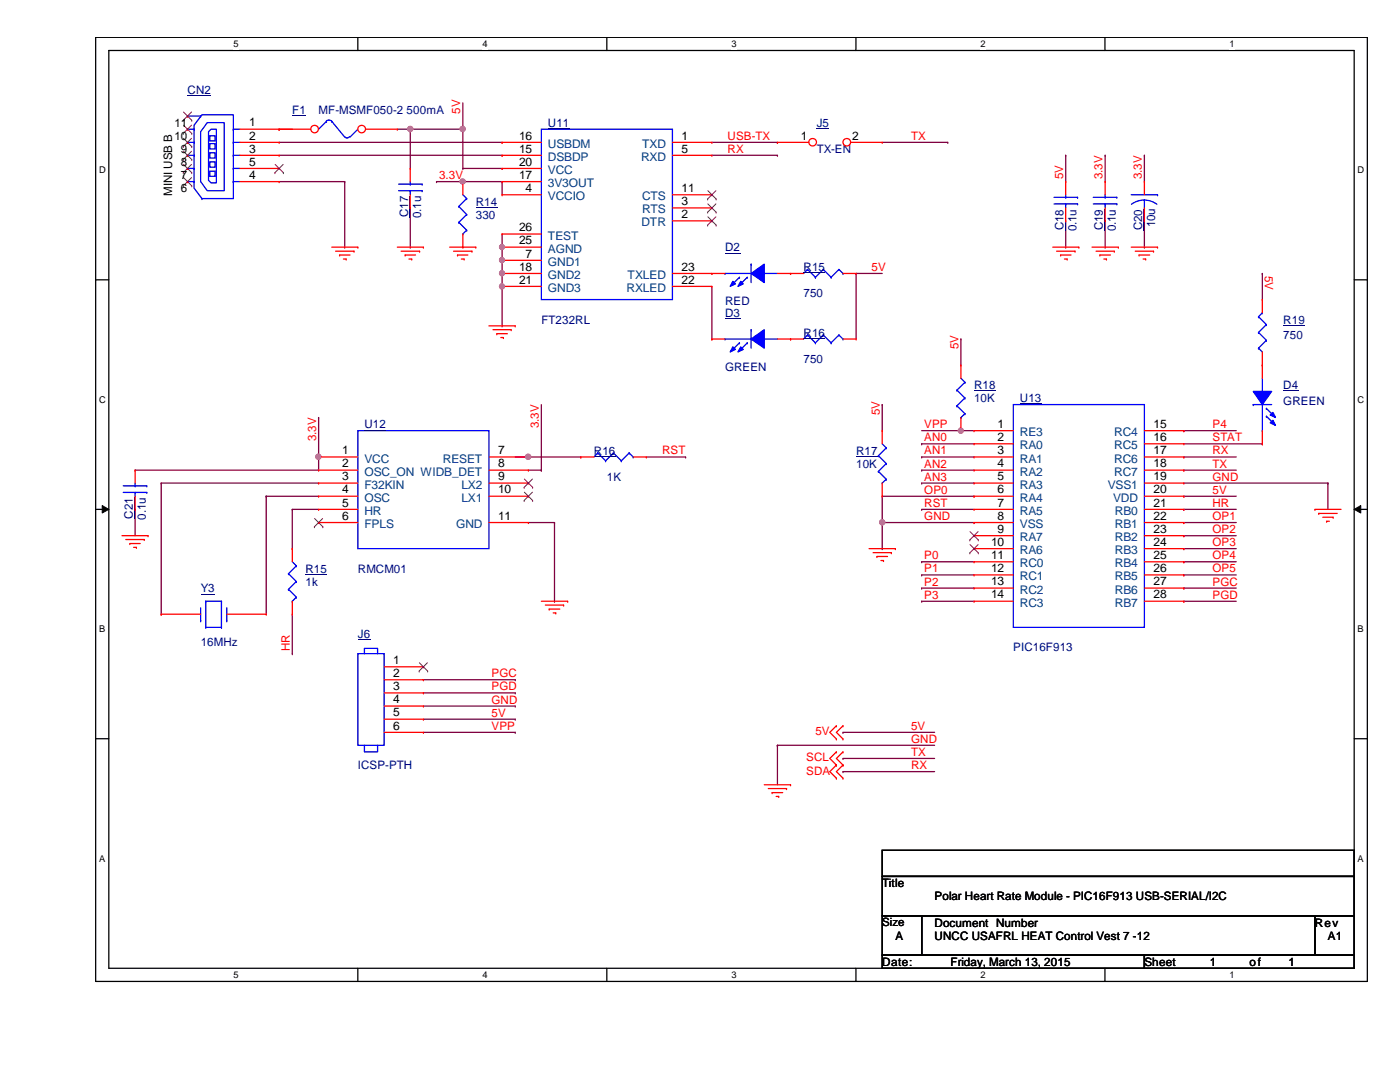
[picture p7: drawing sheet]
<svg xmlns="http://www.w3.org/2000/svg" width="279mm" height="216mm" viewBox="0 0 279 216" stroke-linecap="round" stroke-linejoin="round" font-family="sans-serif">
<path d="M19.1 7.5h253.8v188.3h-253.8zM21.7 10.1h248.6v183.1h-248.6z" fill="none" stroke="#000" stroke-width=".25"/>
<g fill="#fff">
<path d="M46.6 7.7h1v2.1h-1z"/>
<path d="M46.6 193.5h1v2.1h-1z"/>
</g>
<path d="M71.4 7.5v2.6M71.4 193.2v2.6" fill="none" stroke="#000" stroke-width=".25"/>
<g fill="#fff">
<path d="M96.3 7.7h1v2.1h-1z"/>
<path d="M96.3 193.5h1v2.1h-1z"/>
</g>
<path d="M121.1 7.5v2.6M121.1 193.2v2.6" fill="none" stroke="#000" stroke-width=".25"/>
<g fill="#fff">
<path d="M146 7.7h1v2.1h-1z"/>
<path d="M146 193.5h1v2.1h-1z"/>
</g>
<path d="M170.8 7.5v2.6M170.8 193.2v2.6" fill="none" stroke="#000" stroke-width=".25"/>
<g fill="#fff">
<path d="M195.7 7.7h1v2.1h-1z"/>
<path d="M195.7 193.5h1v2.1h-1z"/>
</g>
<path d="M220.5 7.5v2.6M220.5 193.2v2.6" fill="none" stroke="#000" stroke-width=".25"/>
<g fill="#fff">
<path d="M245.4 7.7h1v2.1h-1z"/>
<path d="M245.4 193.5h1v2.1h-1z"/>
<path d="M19.8 32.9h1.3v2.1h-1.3z"/>
<path d="M270.9 32.9h1.3v2.1h-1.3z"/>
<path d="M19.8 78.7h1.3v2.1h-1.3z"/>
<path d="M270.9 78.7h1.3v2.1h-1.3z"/>
</g>
<path d="M19.1 55.8h2.6M270.3 55.8h2.6" fill="none" stroke="#000" stroke-width=".25"/>
<g fill="#fff">
<path d="M19.8 124.5h1.2v2.1h-1.2z"/>
<path d="M270.9 124.5h1.3v2.1h-1.3z"/>
</g>
<path d="M19.1 101.6h2.6M270.3 101.6h2.6" fill="none" stroke="#000" stroke-width=".25"/>
<path d="M20.4 100.9l1.3 .7-1.3 .8zM270.3 101.6l1.3-.7v1.5z" fill="#000"/>
<path d="M20.4 100.9l1.3 .7-1.3 .8zM270.3 101.6l1.3-.7v1.5z" fill="none" stroke="#000" stroke-width=".2"/>
<g fill="#fff">
<path d="M19.8 170.3h1.2v2h-1.2z"/>
<path d="M270.9 170.3h1.3v2h-1.3z"/>
</g>
<path d="M19.1 147.4h2.6M270.3 147.4h2.6" fill="none" stroke="#000" stroke-width=".25"/>
<g fill="none" stroke="#800040" stroke-width=".25">
<path d="M55.7 36.2h13.1M55.7 28.4h44.5M55.7 31h44.5M68.8 36.2h.1M68.8 36.2v13.1M79.3 25.8h13.1M81.9 25.8h.1M92.4 25.8h.1M92.4 36.2h7.8M100.2 28.4h.1M100.2 31h.1M100.2 36.2h.1"/>
<path d="M100.2 36.2v2.7M68.8 49.3h.1"/>
</g>
<circle cx="81.9" cy="25.7" r=".51" fill="#f0f"/>
<circle cx="81.9" cy="25.7" r=".51" fill="none" stroke="#f0f" stroke-width=".25"/>
<circle cx="92.3" cy="25.7" r=".51" fill="#f0f"/>
<circle cx="92.3" cy="25.7" r=".51" fill="none" stroke="#f0f" stroke-width=".25"/>
<g fill="none" stroke="#800040" stroke-width=".25">
<path d="M55.7 25.8h.1M55.7 25.8h2.6M81.9 25.8h.1M81.9 25.8v7.8M92.4 33.6h.1M92.4 25.8h.1M92.4 20.5v13.1M92.4 33.6h7.8M100.2 33.6h.1M81.9 49.3h.1M81.9 41.5v7.8M100.2 49.3h.1"/>
<path d="M100.2 46.7v2.6"/>
</g>
<circle cx="100.2" cy="49.3" r=".49" fill="#f0f"/>
<circle cx="100.2" cy="49.3" r=".49" fill="none" stroke="#f0f" stroke-width=".25"/>
<path d="M100.2 51.9h.1M100.2 54.6h.1M100.2 49.3v5.3" fill="none" stroke="#800040" stroke-width=".25"/>
<circle cx="100.2" cy="51.9" r=".5" fill="#f0f"/>
<circle cx="100.2" cy="51.9" r=".5" fill="none" stroke="#f0f" stroke-width=".25"/>
<path d="M100.2 57.1h.1M100.2 54.6v2.5" fill="none" stroke="#800040" stroke-width=".25"/>
<circle cx="100.2" cy="54.5" r=".5" fill="#f0f"/>
<circle cx="100.2" cy="54.5" r=".5" fill="none" stroke="#f0f" stroke-width=".25"/>
<circle cx="100.2" cy="57.1" r=".5" fill="#f0f"/>
<circle cx="100.2" cy="57.1" r=".5" fill="none" stroke="#f0f" stroke-width=".25"/>
<path d="M87.1 36.2h.1M87.1 36.2h5.3M100.2 57.1v7.9M100.2 65h.1" fill="none" stroke="#800040" stroke-width=".25"/>
<circle cx="92.3" cy="36.2" r=".5" fill="#f0f"/>
<circle cx="92.3" cy="36.2" r=".5" fill="none" stroke="#f0f" stroke-width=".25"/>
<g fill="none" stroke="#800040" stroke-width=".25">
<path d="M142.1 31h13.1M142.1 28.4h13.1M155.2 31h.1M155.2 28.4h.1M176.1 28.4h13M189.1 28.4h.1M212.7 31h.1M212.7 31v5.2M220.6 31h.1M220.6 31v5.2M228.4 31h.1M228.4 31v5.2"/>
<path d="M142.1 57.1v10.5M170.9 54.6h.1M170.9 54.6h5.2M170.9 54.6v13M212.7 49.3h.1M212.7 44.1v5.2M220.6 49.3h.1M220.6 44.1v5.2M228.4 49.3h.1M228.4 44.1v5.2M142.1 67.6h.1M63.6 91.2h.1"/>
<path d="M63.6 91.2v2.6"/>
</g>
<circle cx="63.5" cy="91.1" r=".51" fill="#f0f"/>
<circle cx="63.5" cy="91.1" r=".51" fill="none" stroke="#f0f" stroke-width=".25"/>
<g fill="none" stroke="#800040" stroke-width=".25">
<path d="M27 93.8h.1M27 93.8h36.6M32.2 96.4h.1M32.2 96.4h31.4M32.2 96.4v26.2M53.1 99h.1M53.1 99h10.5M53.1 99v23.6M63.6 83.3h.1M63.6 83.3v7.9M102.8 91.2h2.7M105.5 91.2h.1"/>
<path d="M105.5 93.8h2.5M108 93.8h.1M108 80.7v13.1M27 101.6h.1M27 101.6v5.3M58.3 101.6h.1M58.3 109.5h.1M58.3 101.6h5.3M58.3 101.6v7.9M32.2 122.6h.1M58.3 130.4h.1M58.3 122.6v7.8"/>
</g>
<circle cx="105.4" cy="91.1" r=".51" fill="#f0f"/>
<circle cx="105.4" cy="91.1" r=".51" fill="none" stroke="#f0f" stroke-width=".25"/>
<path d="M105.5 91.2h10.4M115.9 91.2h.1M129 91.2h7.8M136.8 91.2h.1M183.9 88.6h.1M183.9 88.6h10.5M183.9 85.9h7.9M191.8 85.9h.1M105.5 104.3h5.2M110.7 104.3h.1M110.7 120h.1M110.7 104.3v15.7" fill="none" stroke="#800040" stroke-width=".25"/>
<circle cx="191.7" cy="85.9" r=".5" fill="#f0f"/>
<circle cx="191.7" cy="85.9" r=".5" fill="none" stroke="#f0f" stroke-width=".25"/>
<g fill="none" stroke="#800040" stroke-width=".25">
<path d="M251.9 54.6h.1M251.9 54.6v5.2M191.8 67.6h.1M191.8 67.6v5.3M176.1 80.7h.1M176.1 80.7v5.2M183.9 91.2h.1M183.9 93.8h.1M183.9 96.4h.1M183.9 91.2h10.5M183.9 93.8h10.5M183.9 96.4h10.5"/>
<path d="M191.8 85.9h.1M191.8 85.9h2.6M194.4 99h.1M194.4 99h-18.3v10.5M236.3 99h.1M236.3 85.9h.1M236.3 91.2h.1M236.3 93.8h.1M236.3 91.2h10.4M236.3 93.8h10.4M236.3 96.4h28.7M236.3 99h10.4"/>
<path d="M236.3 85.9h10.4M236.3 88.6h15.6M251.9 88.6h.1M265 96.4h.1M265 96.4v5.2M176.1 109.5h.1M176.1 104.3h.1M176.1 104.3h18.3M183.9 101.6h.1M183.9 112.1h.1M183.9 114.7h.1M183.9 117.3h.1"/>
<path d="M183.9 120h.1M183.9 101.6h10.5M183.9 112.1h10.5M183.9 114.7h10.5M183.9 117.3h10.5M183.9 120h10.5M194.4 104.3h.1M236.3 120h.1M236.3 117.3h.1M236.3 114.7h.1M236.3 112.1h.1M236.3 109.5h.1"/>
<path d="M236.3 106.9h.1M236.3 104.3h.1M236.3 101.6h.1M236.3 101.6h10.4M236.3 104.3h10.4M236.3 112.1h10.4M236.3 114.7h10.4M236.3 117.3h10.4M236.3 120h10.4M236.3 109.5h10.4M236.3 106.9h10.4M84.5 138.3h18.3"/>
<path d="M84.5 135.6h18.3M102.8 138.3h.1M102.8 135.6h.1M84.5 146.1h18.3M84.5 143.5h18.3M84.5 140.9h18.3M102.8 146.1h.1M102.8 143.5h.1M102.8 140.9h.1M155.2 148.7h.1M155.2 148.7h31.3M168.2 146.1h.1"/>
<path d="M168.2 151.3h.1M168.2 154h.1M168.2 146.1h18.3M168.2 151.3h18.3M168.2 154h18.3"/>
</g>
<circle cx="176.1" cy="104.2" r=".51" fill="#f0f"/>
<circle cx="176.1" cy="104.2" r=".51" fill="none" stroke="#f0f" stroke-width=".25"/>
<path d="M155.2 148.7h.1M155.2 148.7v7.9" fill="none" stroke="#800040" stroke-width=".25"/>
<g fill="none" stroke="#f00" stroke-width=".25">
<path d="M81.9 33.6h.1M81.9 33.6v2.6M81.9 38.9v2.6M66.2 49.3h5.2M67 50.1h3.7M67.8 50.9h.1M67.8 50.9h2.1M68.5 51.7h.6M69.1 51.7h.1M70.7 50.1h.1M71.4 49.3h.1M79.3 49.3h5.2"/>
<path d="M80.1 50.1h3.6M80.9 50.9h.1M80.9 50.9h2M81.6 51.7h.6M81.9 41.5h.1M82.2 51.7h.1M83.7 50.1h.1M84.5 49.3h.1M89.7 49.3h5.3M90.5 50.1h3.7M91.3 50.9h.1M91.3 50.9h2.1"/>
<path d="M92.1 51.7h.5M92.6 51.7h.1M94.2 50.1h.1M95 49.3h.1M210.1 49.3h5.2M210.9 50.1h3.6M211.7 50.9h.1M211.7 50.9h2M212.4 51.7h.6M213 51.7h.1M214.5 50.1h.1M215.3 49.3h.1"/>
<path d="M217.9 49.3h5.3M218.7 50.1h3.7M219.5 50.9h.1M219.5 50.9h2.1M220.3 51.7h.5M220.8 51.7h.1M222.4 50.1h.1M223.2 49.3h.1M225.8 49.3h5.2M226.6 50.1h3.6M227.3 50.9h.1M227.3 50.9h2.1"/>
<path d="M228.1 51.7h.5M228.6 51.7h.1M230.2 50.1h.1M231 49.3h.1M97.6 65h5.2M98.4 65.8h3.6M99.1 66.6h.1M99.1 66.6h2.2M99.9 67.4h.6M100.5 67.4h.1M102 65.8h.1M102.8 65h.1"/>
<path d="M176.1 85.9h.1M176.1 99h.1M176.1 85.9v2.7M176.1 96.4v2.6M24.3 106.9h5.2M25.1 107.7h3.7M25.9 108.5h.1M25.9 108.5h2.1M26.7 109.2h.5M27.2 109.2h.1M28.8 107.7h.1M29.5 106.9h.1"/>
<path d="M108 120h5.3M113.3 120h.1M173.4 109.5h5.3M174.2 110.3h3.7M175 111h.1M175 111h2.1M175.8 111.8h.5M176.3 111.8h.1M177.9 110.3h.1M178.7 109.5h.1M262.4 101.6h.1M262.4 101.6h5.2"/>
<path d="M263.2 102.4h.1M263.2 102.4h3.7M264 103.2h2.1M264.8 104h.1M264.8 104h.5M266.1 103.2h.1M108.8 120.7h3.7M109.6 121.5h.1M109.6 121.5h2.1M110.4 122.3h.5M110.9 122.3h.1M112.5 120.7h.1"/>
<path d="M152.5 156.6h5.3M153.3 157.4h3.7M154.1 158.2h.1M154.1 158.2h2.1M154.9 158.9h.5M155.4 158.9h.1M157 157.4h.1M157.8 156.6h.1M166.9 144.8h.1M166.9 147.4h.1M166.9 150h.1M166.9 152.7h.1"/>
<path d="M166.9 155.3h.1M166.9 144.8l-1.3 1.3 1.3 1.3M166.9 150l-1.3 1.3 1.3 1.4M166.9 152.7l-1.3 1.3 1.3 1.3M168.2 144.8h.1M168.2 147.4h.1M168.2 150h.1M168.2 152.7h.1M168.2 155.3h.1M168.2 144.8l-1.3 1.3 1.3 1.3M168.2 150l-1.3 1.3 1.3 1.4M168.2 152.7l-1.3 1.3 1.3 1.3"/>
</g>
<path d="M176.1 169.7h94.2v5.2h-94.2zM176.1 174.9h94.2v7.9h-94.2zM176.1 182.8h7.8v7.8h-7.8zM176.1 190.6h52.3v2.6h-52.3zM183.9 182.8h78.5v7.8h-78.5zM228.4 190.6h41.9v2.6h-41.9zM262.4 182.8h7.9v7.8h-7.9z" fill="none" stroke="#000" stroke-width=".25"/>
<g fill="none" stroke="#00f" stroke-width=".25">
<path d="M79.5 38.1h4.7M79.5 36.7h4.7M81.9 36.7h.1M81.9 38.1h.1M81.9 36.2v.5M81.9 38.1v.8M84.2 38.1h.1M84.2 36.7h.1M251.9 78.1h.1M251.9 75.5v2.6M175.3 90.9h.1M175.3 94.1h.1"/>
<path d="M175.3 90.9l1.6 1.6M175.3 94.1l1.6 1.5M176.1 96.4h.1M176.1 88.6l.8 .8M176.9 89.4h.1M176.9 92.5h.1M176.9 95.6h.1M176.9 89.4l-1.6 1.5M176.9 92.5l-1.6 1.6M176.9 95.6l-.8 .8M250.1 80.7h.1M250.1 80.7h3.7"/>
<path d="M251.9 85.9h.1M251.9 80.7v5.2"/>
</g>
<path d="M81.8 39.1v4.2M170.9 91.1h4.3" fill="none" stroke="#000080" stroke-width=".2"/>
<path d="M250.1 78.1h3.7l-1.9 2.6z" fill-rule="evenodd" fill="#00f"/>
<path d="M250.1 78.1h3.7l-1.9 2.6z" fill="none" stroke="#00f" stroke-width=".25"/>
<path d="M253.5 84.4l.5-.5 .6 1z" fill-rule="evenodd" fill="#00f"/>
<path d="M253.5 84.4l.5-.5 .6 1z" fill="none" stroke="#00f" stroke-width=".25"/>
<path d="M253.5 82.8l.5-.5 .6 1z" fill-rule="evenodd" fill="#00f"/>
<g fill="none" stroke="#00f" stroke-width=".25">
<path d="M37.4 25.8h1.3M37.4 28.4h1.3M37.4 31h1.3M37.4 33.6h1.3M37.4 36.2h1.3M37.4 23.2h2.6M38.7 25.8h.1M38.7 33.6h.1M38.7 36.2h.1M38.7 31h.1M38.7 28.4h.1M40 23.2h.1"/>
<path d="M40.3 22.9h6.3v16.7h-6.3l-1.6-2.1v-12.5zM40.3 39.6h.1M41.4 24.5h3.3v13.6h-3.3l-1.4-1.9v-9.9zM41.9 30.5h1v1h-1zM41.9 32.3h1v1.1h-1zM41.9 34.2h1v1h-1zM41.9 28.7h1v1h-1zM41.9 27.1h1v1h-1zM42.1 25.8h1.1v10.7h-1.1l-.5-.5v-9.7zM46.6 25.8h.1M46.6 28.4h.1M46.6 31h.1"/>
<path d="M46.6 33.6h.1M46.6 36.2h.1M46.6 25.8h1.3M46.6 28.4h1.3M46.6 31h1.3M46.6 33.6h1.3M46.6 36.2h1.3M92.4 38.9l.7 .7M93.1 39.6h.1M93.1 39.6l-1.5 1.6M218.2 39.4h4.7M220.6 39.4h.1"/>
<path d="M220.6 38.9v.5M222.9 39.4h.1M91.6 41.2h.1M91.6 44.4h.1M91.6 41.2l1.5 1.6M91.6 44.4l1.5 1.5M92.4 46.7h.1M93.1 42.8h.1M93.1 45.9h.1M93.1 42.8l-1.5 1.6M93.1 45.9l-.7 .8M218.2 40.7h4.7"/>
<path d="M220.6 40.7h.1M220.6 40.7v.8M222.9 40.7h.1M144.7 67.6h.1M144.7 67.6h5.2M149.9 65.8h.1M149.9 65.8v3.7M152.5 67.6h.1M152.5 67.6h2.7M251.2 69.5h.1M251.2 66.3h.1M251.2 63.2h.1"/>
<path d="M251.2 69.5l.7 .7M251.2 66.3l1.5 1.6M251.2 63.2l1.5 1.6M251.9 62.4h.1M251.9 62.4l-.7 .8M252.7 67.9h.1M252.7 64.8h.1M252.7 67.9l-1.5 1.6M252.7 64.8l-1.5 1.5M24.6 98.3h4.7M24.6 96.9h4.7M27 96.9h.1"/>
<path d="M27 98.3h.1M27 96.4v.5M27 98.3v.7M29.3 98.3h.1M29.3 96.9h.1M119.3 90.4h.1M119.3 90.4l-.8 .8M119.3 90.4l1.6 1.5M120.9 91.9h.1M122.4 90.4h.1M122.4 90.4l-1.5 1.5M122.4 90.4l1.6 1.5"/>
<path d="M124 91.9h.1M125.6 90.4h.1M125.6 90.4l-1.6 1.5M125.6 90.4l.8 .8M126.4 91.2h.1M202.2 80.7h26.2v44.5h-26.2zM252.7 81.5h.1M252.7 83.1h.1M252.7 81.5l1.6 1.6M252.7 83.1l1.6 1.5M253.5 82.8l.5-.5 .6 1zM57.6 114.5h.1"/>
<path d="M57.6 117.6h.1M57.6 114.5l1.5 1.5M57.6 117.6l1.5 1.6M58.3 120h.1M58.3 112.1l.8 .8M59.1 112.9h.1M59.1 116h.1M59.1 119.2h.1M59.1 112.9l-1.5 1.6M59.1 116l-1.5 1.6M59.1 119.2l-.8 .8"/>
</g>
<path d="M37.4 19.1h4.7M95 41.4h4.3M220.4 41.7v4.2M256.1 78h3M256.1 64.9h4.3M26.8 99.3v4.2M118.5 91.1h4.4M203.5 80.6h4.4M61 114.6h4.3" fill="none" stroke="#000080" stroke-width=".2"/>
<g fill="none" stroke="#f00" stroke-width=".25">
<path d="M37.4 36.2h.1M37.4 33.6h.1M37.4 31h.1M37.4 28.4h.1M37.4 25.8h.1M37.4 23.2h.1M47.9 25.8h7.8M47.9 36.2h7.8M47.9 28.4h7.8M47.9 31h7.8M47.9 33.6h7.8M55.7 25.8h.1"/>
<path d="M55.7 36.2h.1M55.7 28.4h.1M55.7 31h.1M55.7 33.6h.1M92.4 36.2h.1M92.4 36.2v2.7M220.6 36.2h.1M220.6 36.2v2.7M92.4 49.3h.1M92.4 46.7v2.6M220.6 44.1h.1M220.6 41.5v2.6"/>
<path d="M251.9 59.8h.1M251.9 59.8v2.6M251.9 72.9h.1M251.9 70.2v5.3M27 93.8h.1M27 93.8v2.6M27 99v2.6M115.9 91.2h.1M115.9 91.2h2.6M126.4 91.2h2.6M129 91.2h.1M194.4 85.9h.1"/>
<path d="M194.4 88.6h.1M194.4 91.2h.1M194.4 93.8h.1M194.4 96.4h.1M194.4 99h.1M194.4 91.2h7.8M194.4 85.9h7.8M194.4 88.6h7.8M194.4 93.8h7.8M194.4 96.4h7.8M194.4 99h7.8M228.4 91.2h7.9"/>
<path d="M228.4 85.9h7.9M228.4 88.6h7.9M228.4 93.8h7.9M228.4 96.4h7.9M228.4 99h7.9M236.3 85.9h.1M236.3 88.6h.1M236.3 91.2h.1M236.3 93.8h.1M236.3 96.4h.1M236.3 99h.1M251.9 88.6h.1"/>
<path d="M251.9 85.9v2.7M27 101.6h.1M58.3 109.5h.1M58.3 109.5v2.6M58.3 120v2.6M194.4 101.6h.1M194.4 104.3h.1M194.4 106.9h.1M194.4 109.5h.1M194.4 112.1h.1M194.4 114.7h.1M194.4 117.3h.1"/>
<path d="M194.4 120h.1M194.4 101.6h7.8M194.4 104.3h7.8M194.4 106.9h7.8M194.4 109.5h7.8M194.4 112.1h7.8M194.4 114.7h7.8M194.4 117.3h7.8M194.4 120h7.8M228.4 101.6h7.9M228.4 104.3h7.9M228.4 106.9h7.9"/>
<path d="M228.4 109.5h7.9M228.4 112.1h7.9M228.4 114.7h7.9M228.4 117.3h7.9M228.4 120h7.9M236.3 101.6h.1M236.3 104.3h.1M236.3 106.9h.1M236.3 109.5h.1M236.3 112.1h.1M236.3 114.7h.1M236.3 117.3h.1"/>
<path d="M236.3 120h.1M58.3 122.6h.1"/>
</g>
<g fill="none" stroke="#804000" stroke-width=".2">
<path d="M36.6 37.1h.1M36.6 34.5h.1M36.6 31.8h.1M36.6 29.3h.1M36.6 26.6h.1M36.6 24h.1M36.6 35.4l1.7 1.7M36.6 32.8l1.7 1.7M36.6 30.2l1.7 1.6M36.6 27.6l1.7 1.7M36.6 25l1.7 1.6M36.6 22.4l1.7 1.6"/>
<path d="M38.2 35.4l-1.6 1.7M38.2 32.8l-1.6 1.7M38.2 30.2l-1.6 1.6M38.2 27.6l-1.6 1.7M38.2 25l-1.6 1.6M38.2 22.4l-1.6 1.6M38.3 37.1h.1M38.3 34.5h.1M38.3 31.8h.1M38.3 29.3h.1M38.3 26.6h.1M38.3 24h.1"/>
<path d="M54.9 34.5h.1M54.9 32.8l1.7 1.7M56.5 32.8l-1.6 1.7M56.6 34.5h.1M193.5 107.7h.1M193.5 110.3h.1M193.6 106.1l1.6 1.6M193.6 108.7l1.6 1.6M195.2 106.1l-1.7 1.6M195.2 108.7l-1.7 1.6M195.2 107.7h.1M195.2 110.3h.1"/>
</g>
<path d="M149.9 67.6l2.6-1.8v3.7z" fill-rule="evenodd" fill="#00f"/>
<path d="M149.9 67.6l2.6-1.8v3.7z" fill="none" stroke="#00f" stroke-width=".25"/>
<path d="M146.3 69.2l.5 .5-1.1 .5z" fill-rule="evenodd" fill="#00f"/>
<path d="M146.3 69.2l.5 .5-1.1 .5z" fill="none" stroke="#00f" stroke-width=".25"/>
<path d="M147.8 69.2l.5 .5-1 .5z" fill-rule="evenodd" fill="#00f"/>
<g fill="none" stroke="#00f" stroke-width=".25">
<path d="M144.7 54.6h.1M144.7 54.6h5.2M149.9 52.7h.1M149.9 52.7v3.7M152.5 54.6h.1M152.5 54.6h2.7M147.6 68.4h.1M147.6 68.4l-1.6 1.6M147.8 69.2l.5 .5-1 .5zM149.1 68.4h.1M149.1 68.4l-1.5 1.6M191 77.9h.1"/>
<path d="M191 77.9l1.6 1.5M191.8 75.5l.8 .8M192.6 76.3h.1M192.6 79.4h.1M192.6 76.3l-1.6 1.6M192.6 79.4l-1.6 1.6M191 81h.1M191 81l1.6 1.5M191.8 83.3h.1M192.6 82.5h.1M192.6 82.5l-.8 .8M71.4 130.4h5.3v18.3h-5.3z"/>
<path d="M72.7 130.4v-1h2.7v1M72.7 148.7v1.3h2.7v-1.3"/>
</g>
<path d="M144.7 63.6h3M194.4 78h4.3M71.4 127.7h2.5" fill="none" stroke="#000080" stroke-width=".2"/>
<g fill="none" stroke="#f00" stroke-width=".25">
<path d="M142.1 67.6h.1M142.1 67.6h2.6M155.2 67.6h2.6M157.8 67.6h.1M191.8 72.9h.1M191.8 72.9v2.6M191.8 85.9h.1M191.8 83.3v2.6M76.7 133.1h7.8M76.7 135.6h7.8M76.7 138.3h7.8M84.5 133.1h.1"/>
<path d="M84.5 135.6h.1M84.5 138.3h.1M76.7 140.9h7.8M76.7 143.5h7.8M76.7 146.1h7.8M84.5 140.9h.1M84.5 143.5h.1M84.5 146.1h.1"/>
</g>
<path d="M83.7 133.9h.1M83.7 132.2l1.6 1.7M85.3 132.2l-1.6 1.7M85.3 133.9h.1" fill="none" stroke="#804000" stroke-width=".2"/>
<path d="M149.9 54.6l2.6-1.9v3.7z" fill-rule="evenodd" fill="#00f"/>
<path d="M149.9 54.6l2.6-1.9v3.7z" fill="none" stroke="#00f" stroke-width=".25"/>
<path d="M146.3 56.1l.5 .5-1.1 .5z" fill-rule="evenodd" fill="#00f"/>
<path d="M146.3 56.1l.5 .5-1.1 .5z" fill="none" stroke="#00f" stroke-width=".25"/>
<path d="M147.8 56.1l.5 .5-1 .5z" fill-rule="evenodd" fill="#00f"/>
<g fill="none" stroke="#00f" stroke-width=".25">
<path d="M65.1 24.2l.6-.2 .5 .2M65.2 24.2h.1M65.2 24.2l-1.6 1.6M66.2 24.2h.1M66.2 24.2l2.6 3.1M69.7 27.3a.5 .5 0 0 1-.9 0M71.4 25.8h.1M71.4 25.8l-1.5 1.5M147.6 55.3h.1M147.6 55.3l-1.6 1.6M147.8 56.1l.5 .5-1 .5zM149.1 55.3h.1"/>
<path d="M149.1 55.3l-1.5 1.6M161.2 66.8h.1M161.2 66.8l-.8 .8M161.2 66.8l1.5 1.6M162.7 68.4h.1M164.3 66.8h.1M164.3 66.8l-1.6 1.6M164.3 66.8l1.6 1.6M165.9 68.4h.1M167.4 66.8h.1M167.4 66.8l-1.5 1.6M167.4 66.8l.8 .8"/>
<path d="M168.2 67.6h.1M41.1 120h.1M41.1 120h3.1M41.1 120v5.2M44.2 120h.1M44.2 120v5.2M40 123.9h.1M40 121.3v2.6M41.1 125.2h.1M41.1 125.2h3.1M44.2 125.2h.1M45.3 123.9h.1"/>
<path d="M45.3 121.3v2.6"/>
</g>
<path d="M58.3 23h2.8M144.7 50.5h3M160.4 67.5h4.3M40 118.5h2.8" fill="none" stroke="#000080" stroke-width=".2"/>
<path d="M142.1 54.6h.1M142.1 54.6h2.6M155.2 54.6h2.6M157.8 54.6h.1M157.8 67.6h.1M157.8 67.6h2.6M168.2 67.6h2.7M170.9 67.6h.1M32.2 122.6h.1M32.2 122.6h7.8M45.3 122.6h7.8M53.1 122.6h.1" fill="none" stroke="#f00" stroke-width=".25"/>
<circle cx="62.8" cy="25.8" r=".75" fill="#fff"/>
<g fill="none" stroke="#f00" stroke-width=".25">
<path d="M55.7 25.8h.1M55.7 25.8h6.3"/>
<circle cx="62.8" cy="25.8" r=".75"/>
</g>
<circle cx="72.2" cy="25.8" r=".75" fill="#fff"/>
<g fill="none" stroke="#f00" stroke-width=".25">
<path d="M73 25.8h6.3M79.3 25.8h.1M100.2 28.4h.1M100.2 31h.1M100.2 33.6h.1M100.2 36.2h.1M100.2 38.9h.1M100.2 28.4h7.8M100.2 31h7.8M100.2 33.6h7.8M100.2 36.2h7.8M100.2 38.9h7.8"/>
<path d="M134.2 28.4h7.9M134.2 31h7.9M134.2 38.9h7.9M142.1 38.9h.1M142.1 31h.1M142.1 28.4h.1M228.4 36.2h.1M228.4 36.2v2.7M100.2 46.7h.1M100.2 49.3h.1M100.2 51.9h.1M100.2 54.6h.1"/>
<path d="M100.2 57.1h.1M100.2 54.6h7.8M100.2 46.7h7.8M100.2 49.3h7.8M100.2 51.9h7.8M100.2 57.1h7.8M134.2 54.6h7.9M134.2 57.1h7.9M134.2 44.1h7.9M134.2 41.5h7.9M142.1 57.1h.1M142.1 54.6h.1"/>
<path d="M142.1 44.1h.1M142.1 41.5h.1M157.8 54.6h.1M157.8 54.6h2.6M168.2 54.6h2.7M170.9 54.6h.1M228.4 44.1h.1M228.4 41.5v2.6"/>
<circle cx="72.2" cy="25.8" r=".75"/>
</g>
<g fill="none" stroke="#00f" stroke-width=".25">
<path d="M108 25.8h26.2v34h-26.2zM225.8 38.9h5.2M228.4 39.9l1.6 .3 .9 .6M228.4 39.9l-1.1 .2-1.5 .7M228.4 39.9v1.6M231 38.9h.1M161.2 53.8h.1M161.2 53.8l-.8 .8M161.2 53.8l1.5 1.5M162.7 55.3h.1M164.3 53.8h.1M164.3 53.8l-1.6 1.5"/>
<path d="M164.3 53.8l1.6 1.5M165.9 55.3h.1M167.4 53.8h.1M167.4 53.8l-1.5 1.5M167.4 53.8l.8 .8M168.2 54.6h.1M228.4 41.5h.1"/>
</g>
<path d="M109.3 25.7h4.4M163 25.7h2.5M160.4 54.4h4.3M228.3 41.7v4.2" fill="none" stroke="#000080" stroke-width=".2"/>
<path d="M141.2 39.7h.1M141.3 38.1l1.6 1.6M142.9 38.1l-1.7 1.6M142.9 39.7h.1M141.2 44.9h.1M141.2 42.3h.1M141.3 43.3l1.6 1.6M141.3 40.7l1.6 1.6M142.9 43.3l-1.7 1.6M142.9 40.7l-1.7 1.6M142.9 44.9h.1M142.9 42.3h.1" fill="none" stroke="#804000" stroke-width=".2"/>
<circle cx="162.2" cy="28.4" r=".75" fill="#fff"/>
<g fill="none" stroke="#f00" stroke-width=".25">
<path d="M155.2 28.4h.1M155.2 28.4h6.2"/>
<circle cx="162.2" cy="28.4" r=".75"/>
</g>
<circle cx="169" cy="28.4" r=".75" fill="#fff"/>
<g fill="none" stroke="#f00" stroke-width=".25">
<path d="M169.8 28.4h6.3M176.1 28.4h.1M212.7 36.2h.1M212.7 36.2v2.7M212.7 44.1h.1M212.7 41.5v2.6M63.6 91.2h.1M63.6 93.8h.1M63.6 96.4h.1M63.6 99h.1M63.6 91.2h7.8M63.6 93.8h7.8"/>
<path d="M63.6 96.4h7.8M63.6 99h7.8M97.6 91.2h7.9M97.6 93.8h7.9M97.6 96.4h7.9M97.6 99h7.9M105.5 91.2h.1M105.5 93.8h.1M105.5 96.4h.1M105.5 99h.1M63.6 101.6h.1M63.6 104.3h.1"/>
<path d="M63.6 101.6h7.8M63.6 104.3h7.8M97.6 104.3h7.9M105.5 104.3h.1"/>
<circle cx="169" cy="28.4" r=".75"/>
</g>
<path d="M210.4 39.4h4.7M212.7 39.4h.1M212.7 38.9v.5M215.1 39.4h.1M210.4 40.7h4.7M212.7 40.7h.1M212.7 40.7v.8M215.1 40.7h.1M71.4 85.9h26.2v23.6h-26.2z" fill="none" stroke="#00f" stroke-width=".25"/>
<path d="M212.6 41.7v4.2M72.7 85.8h4.3" fill="none" stroke="#000080" stroke-width=".2"/>
<path d="M104.6 97.2h.1M104.6 99.9h.1M104.6 95.6l1.7 1.6M104.6 98.2l1.7 1.7M106.3 95.6l-1.7 1.6M106.3 98.2l-1.7 1.7M106.3 97.2h.1M106.3 99.9h.1M62.7 105.1h.1M62.8 103.5l1.6 1.6M64.4 103.5l-1.7 1.6M64.4 105.1h.1" fill="none" stroke="#804000" stroke-width=".2"/>
<circle cx="81.9" cy="25.7" r=".51" fill="#f0f"/>
<circle cx="81.9" cy="25.7" r=".51" fill="none" stroke="#f0f" stroke-width=".25"/>
<circle cx="92.3" cy="25.7" r=".51" fill="#f0f"/>
<circle cx="92.3" cy="25.7" r=".51" fill="none" stroke="#f0f" stroke-width=".25"/>
<circle cx="100.2" cy="49.3" r=".49" fill="#f0f"/>
<circle cx="100.2" cy="49.3" r=".49" fill="none" stroke="#f0f" stroke-width=".25"/>
<circle cx="100.2" cy="51.9" r=".5" fill="#f0f"/>
<circle cx="100.2" cy="51.9" r=".5" fill="none" stroke="#f0f" stroke-width=".25"/>
<circle cx="100.2" cy="54.5" r=".5" fill="#f0f"/>
<circle cx="100.2" cy="54.5" r=".5" fill="none" stroke="#f0f" stroke-width=".25"/>
<circle cx="100.2" cy="57.1" r=".5" fill="#f0f"/>
<circle cx="100.2" cy="57.1" r=".5" fill="none" stroke="#f0f" stroke-width=".25"/>
<circle cx="92.3" cy="36.2" r=".5" fill="#f0f"/>
<circle cx="92.3" cy="36.2" r=".5" fill="none" stroke="#f0f" stroke-width=".25"/>
<circle cx="63.5" cy="91.1" r=".51" fill="#f0f"/>
<circle cx="63.5" cy="91.1" r=".51" fill="none" stroke="#f0f" stroke-width=".25"/>
<circle cx="105.4" cy="91.1" r=".51" fill="#f0f"/>
<circle cx="105.4" cy="91.1" r=".51" fill="none" stroke="#f0f" stroke-width=".25"/>
<circle cx="191.7" cy="85.9" r=".5" fill="#f0f"/>
<circle cx="191.7" cy="85.9" r=".5" fill="none" stroke="#f0f" stroke-width=".25"/>
<circle cx="176.1" cy="104.2" r=".51" fill="#f0f"/>
<circle cx="176.1" cy="104.2" r=".51" fill="none" stroke="#f0f" stroke-width=".25"/>
<g font-size="2.4">
<text x="49.7" y="25.2">1</text>
<text x="49.7" y="27.9">2</text>
<text x="103.6" y="27.9">16</text>
<text x="136" y="27.9">1</text>
<text x="159.9" y="27.9">1</text>
<text x="170.1" y="27.9">2</text>
<text x="49.7" y="35.7">4</text>
<text x="49.7" y="30.4">3</text>
<text x="49.7" y="33.1">5</text>
<text x="103.6" y="30.4">15</text>
<text x="103.6" y="33.1">20</text>
<text x="103.6" y="35.7">17</text>
<text x="136" y="30.4">5</text>
<text x="104.9" y="38.3">4</text>
<text x="136" y="40.9">3</text>
<text x="136" y="38.3">11</text>
<text x="103.6" y="46.1">26</text>
<text x="136" y="43.5">2</text>
<text x="103.6" y="48.8">25</text>
<text x="104.9" y="51.4">7</text>
<text x="103.6" y="54">18</text>
<text x="103.6" y="56.6">21</text>
<text x="136" y="56.6">22</text>
<text x="136" y="54">23</text>
<text x="199.1" y="85.4">1</text>
<text x="199.1" y="88">2</text>
<text x="230.2" y="85.4">15</text>
<text x="230.2" y="88">16</text>
<text x="68.3" y="90.6">1</text>
<text x="68.3" y="93.3">2</text>
<text x="68.3" y="95.8">3</text>
<text x="99.4" y="90.6">7</text>
<text x="99.4" y="93.3">8</text>
<text x="99.4" y="95.8">9</text>
<text x="199.1" y="90.6">3</text>
<text x="199.1" y="93.3">4</text>
<text x="199.1" y="95.8">5</text>
<text x="230.2" y="90.6">17</text>
<text x="230.2" y="93.3">18</text>
<text x="230.2" y="95.8">19</text>
<text x="68.3" y="98.5">4</text>
<text x="68.3" y="101.1">5</text>
<text x="99.4" y="98.5">10</text>
<text x="199.1" y="98.5">6</text>
<text x="199.1" y="101.1">7</text>
<text x="230.2" y="98.5">20</text>
<text x="230.2" y="101.1">21</text>
<text x="68.3" y="103.7">6</text>
<text x="99.4" y="103.7">11</text>
<text x="199.1" y="103.7">8</text>
<text x="199.1" y="106.3">9</text>
<text x="230.2" y="103.7">22</text>
<text x="230.2" y="106.3">23</text>
<text x="197.8" y="108.9">10</text>
<text x="197.8" y="111.5">11</text>
<text x="230.2" y="108.9">24</text>
<text x="230.2" y="111.5">25</text>
<text x="197.8" y="114.2">12</text>
<text x="197.8" y="116.8">13</text>
<text x="197.8" y="119.4">14</text>
<text x="230.2" y="114.2">26</text>
<text x="230.2" y="116.8">27</text>
<text x="230.2" y="119.4">28</text>
<text x="78.5" y="132.5">1</text>
<text x="78.5" y="135.1">2</text>
<text x="78.5" y="137.7">3</text>
<text x="78.5" y="140.3">4</text>
<text x="78.5" y="143">5</text>
<text x="78.5" y="145.6">6</text>
</g>
<g font-size="2.4" fill="#004080">
<text x="109.3" y="29.5">USBDM</text>
<text x="128.1" y="29.5">TXD</text>
<text x="109.3" y="32.1">DSBDP</text>
<text x="109.3" y="34.7">VCC</text>
<text x="127.9" y="32.1">RXD</text>
<text x="109.3" y="37.3">3V3OUT</text>
<text x="109.3" y="40">VCCIO</text>
<text x="128.1" y="40">CTS</text>
<text x="109.3" y="47.8">TEST</text>
<text x="128" y="45.2">DTR</text>
<text x="128.1" y="42.6">RTS</text>
<text x="109.3" y="50.4">AGND</text>
<text x="109.3" y="53">GND1</text>
<text x="109.3" y="55.7">GND2</text>
<text x="109.3" y="58.3">GND3</text>
<text x="125.1" y="58.3">RXLED</text>
<text x="125.3" y="55.7">TXLED</text>
<text x="203.5" y="87">RE3</text>
<text x="203.5" y="89.7">RA0</text>
<text x="222.4" y="87">RC4</text>
<text x="222.4" y="89.7">RC5</text>
<text x="72.7" y="92.3">VCC</text>
<text x="72.7" y="94.9">OSC_ON WIDB_DET</text>
<text x="88.4" y="92.3">RESET</text>
<text x="203.5" y="92.3">RA1</text>
<text x="203.5" y="94.9">RA2</text>
<text x="222.4" y="92.3">RC6</text>
<text x="222.4" y="94.9">RC7</text>
<text x="72.7" y="97.5">F32KIN</text>
<text x="72.7" y="100.1">OSC</text>
<text x="92.1" y="97.5">LX2</text>
<text x="92.1" y="100.1">LX1</text>
<text x="203.5" y="97.5">RA3</text>
<text x="203.5" y="100.1">RA4</text>
<text x="221.1" y="97.5">VSS1</text>
<text x="222.1" y="100.1">VDD</text>
<text x="72.7" y="102.7">HR</text>
<text x="72.7" y="105.4">FPLS</text>
<text x="91" y="105.4">GND</text>
<text x="203.5" y="102.7">RA5</text>
<text x="203.5" y="105.4">VSS</text>
<text x="203.5" y="108">RA7</text>
<text x="222.5" y="102.7">RB0</text>
<text x="222.5" y="105.4">RB1</text>
<text x="222.5" y="108">RB2</text>
<text x="203.5" y="110.6">RA6</text>
<text x="203.5" y="113.2">RC0</text>
<text x="222.5" y="110.6">RB3</text>
<text x="222.5" y="113.2">RB4</text>
<text x="203.5" y="115.8">RC1</text>
<text x="203.5" y="118.4">RC2</text>
<text x="222.5" y="115.8">RB5</text>
<text x="222.5" y="118.4">RB6</text>
<text x="203.5" y="121.1">RC3</text>
<text x="222.5" y="121.1">RB7</text>
</g>
<g font-size="2.3" fill="#000080">
<text x="37.4" y="18.8">CN2</text>
<text x="58.3" y="22.7">F1</text>
<text x="63.6" y="22.7">MF-MSMF050-2 500mA</text>
<text x="109.3" y="25.3">U11</text>
<text x="163" y="25.3">J5</text>
<text x="163" y="30.6">TX-EN</text>
<text x="95" y="41">R14</text>
<text x="81.4" y="43.3" transform="rotate(-90 81.4 43.3)">C17</text>
<text x="84" y="43.6" transform="rotate(-90 84 43.6)">0.1u</text>
<text x="95" y="43.6">330</text>
<text x="212.3" y="45.9" transform="rotate(-90 212.3 45.9)">C18</text>
<text x="214.8" y="46.2" transform="rotate(-90 214.8 46.2)">0.1u</text>
<text x="220.1" y="45.9" transform="rotate(-90 220.1 45.9)">C19</text>
<text x="222.7" y="46.2" transform="rotate(-90 222.7 46.2)">0.1u</text>
<text x="227.9" y="45.9" transform="rotate(-90 227.9 45.9)">C20</text>
<text x="230.5" y="45.4" transform="rotate(-90 230.5 45.4)">10u</text>
<text x="144.7" y="50.2">D2</text>
<text x="160.4" y="54.1">R15</text>
<text x="160.4" y="59.3">750</text>
<text x="108" y="64.6">FT232RL</text>
<text x="144.7" y="63.2">D3</text>
<text x="144.7" y="60.9">RED</text>
<text x="256.1" y="64.6">R19</text>
<text x="160.4" y="67.2">R16</text>
<text x="256.1" y="67.7">750</text>
<text x="144.7" y="74">GREEN</text>
<text x="160.4" y="72.4">750</text>
<text x="194.4" y="77.6">R18</text>
<text x="256.1" y="77.6">D4</text>
<text x="194.4" y="80.3">10K</text>
<text x="203.5" y="80.3">U13</text>
<text x="256.1" y="80.8">GREEN</text>
<text x="72.7" y="85.5">U12</text>
<text x="118.5" y="90.7">R16</text>
<text x="121.1" y="96">1K</text>
<text x="170.9" y="90.7">R17</text>
<text x="170.9" y="93.3">10K</text>
<text x="26.5" y="103.5" transform="rotate(-90 26.5 103.5)">C21</text>
<text x="29.1" y="103.7" transform="rotate(-90 29.1 103.7)">0.1u</text>
<text x="40" y="118.2">Y3</text>
<text x="61" y="114.3">R15</text>
<text x="61" y="116.9">1k</text>
<text x="71.4" y="114.3">RMCM01</text>
<text x="40" y="128.9">16MHz</text>
<text x="71.4" y="127.3">J6</text>
<text x="202.2" y="130">PIC16F913</text>
<text x="71.4" y="153.5">ICSP-PTH</text>
</g>
<g font-size="2.3" fill="#f00">
<text x="91.9" y="22.6" transform="rotate(-90 91.9 22.6)">5V</text>
<text x="145.2" y="27.9">USB-TX</text>
<text x="181.8" y="27.9">TX</text>
<text x="87.6" y="35.7">3.3V</text>
<text x="145.2" y="30.5">RX</text>
<text x="212.2" y="35.7" transform="rotate(-90 212.2 35.7)">5V</text>
<text x="220" y="35.7" transform="rotate(-90 220 35.7)">3.3V</text>
<text x="227.9" y="35.7" transform="rotate(-90 227.9 35.7)">3.3V</text>
<text x="173.9" y="54.1">5V</text>
<text x="252.4" y="55.1" transform="rotate(90 252.4 55.1)">5V</text>
<text x="191.3" y="69.7" transform="rotate(-90 191.3 69.7)">5V</text>
<text x="175.6" y="82.8" transform="rotate(-90 175.6 82.8)">5V</text>
<text x="63.1" y="88.1" transform="rotate(-90 63.1 88.1)">3.3V</text>
<text x="107.5" y="85.4" transform="rotate(-90 107.5 85.4)">3.3V</text>
<text x="184.4" y="88.1">AN0</text>
<text x="184.4" y="85.4">VPP</text>
<text x="242" y="85.4">P4</text>
<text x="242" y="88.1">STAT</text>
<text x="132.1" y="90.7">RST</text>
<text x="184.4" y="90.7">AN1</text>
<text x="184.4" y="93.3">AN2</text>
<text x="184.4" y="95.9">AN3</text>
<text x="242" y="90.7">RX</text>
<text x="242" y="93.3">TX</text>
<text x="242" y="95.9">GND</text>
<text x="184.4" y="101.1">RST</text>
<text x="184.4" y="98.5">OP0</text>
<text x="242" y="101.1">HR</text>
<text x="242" y="98.5">5V</text>
<text x="184.4" y="103.8">GND</text>
<text x="242" y="106.4">OP2</text>
<text x="242" y="103.8">OP1</text>
<text x="184.4" y="111.6">P0</text>
<text x="242" y="111.6">OP4</text>
<text x="242" y="109">OP3</text>
<text x="184.4" y="114.2">P1</text>
<text x="184.4" y="116.8">P2</text>
<text x="184.4" y="119.5">P3</text>
<text x="242" y="119.5">PGD</text>
<text x="242" y="116.8">PGC</text>
<text x="242" y="114.2">OP5</text>
<text x="57.8" y="129.9" transform="rotate(-90 57.8 129.9)">HR</text>
<text x="98.1" y="137.8">PGD</text>
<text x="98.1" y="135.1">PGC</text>
<text x="98.1" y="143">5V</text>
<text x="98.1" y="140.4">GND</text>
<text x="98.1" y="145.6">VPP</text>
<text x="162.7" y="146.7">5V</text>
<text x="181.8" y="145.6">5V</text>
<text x="181.8" y="148.2">GND</text>
<text x="160.9" y="151.9">SCL</text>
<text x="160.9" y="154.6">SDA</text>
<text x="181.8" y="150.8">TX</text>
<text x="181.8" y="153.5">RX</text>
</g>
<g font-size="2.3">
<text x="34.8" y="27.9">10</text>
<text x="34.8" y="25.3">11</text>
<text x="36.1" y="35.8">7</text>
<text x="36.1" y="33.1">8</text>
<text x="36.1" y="30.6">9</text>
<text x="34.3" y="39.1" transform="rotate(-90 34.3 39.1)">MINI USB B</text>
<text x="36.1" y="38.4">6</text>
<text x="176.1" y="177">Title</text>
<text x="186.5" y="179.7">Polar Heart Rate Module - PIC16F913 USB-SERIAL/I2C</text>
<text x="176.1" y="184.8">Size</text>
<text x="186.5" y="184.9">Document Number</text>
<text x="262.4" y="184.9">Rev</text>
<text x="178.7" y="187.5">A</text>
<text x="186.5" y="187.5">UNCC USAFRL HEAT Control Vest 7 -12</text>
<text x="265" y="187.5">A1</text>
<text x="176.1" y="192.7">Date:</text>
<text x="189.7" y="192.7">Friday, March 13, 2015</text>
<text x="228.4" y="192.7">Sheet</text>
<text x="241.5" y="192.7">1</text>
<text x="249.3" y="192.7">o f</text>
<text x="257.2" y="192.7">1</text>
</g>
<g font-size="1.9">
<text x="46.6" y="9.4">5</text>
<text x="96.3" y="9.4">4</text>
<text x="146" y="9.4">3</text>
<text x="195.7" y="9.4">2</text>
<text x="245.4" y="9.4">1</text>
<text x="19.8" y="34.6">D</text>
<text x="270.9" y="34.6">D</text>
<text x="19.8" y="80.3">C</text>
<text x="270.9" y="80.3">C</text>
<text x="19.8" y="126.2">B</text>
<text x="270.9" y="126.2">B</text>
<text x="19.8" y="171.9">A</text>
<text x="270.9" y="171.9">A</text>
<text x="46.6" y="195.2">5</text>
<text x="96.3" y="195.2">4</text>
<text x="146" y="195.2">3</text>
<text x="195.7" y="195.2">2</text>
<text x="245.4" y="195.2">1</text>
</g>
</svg>
